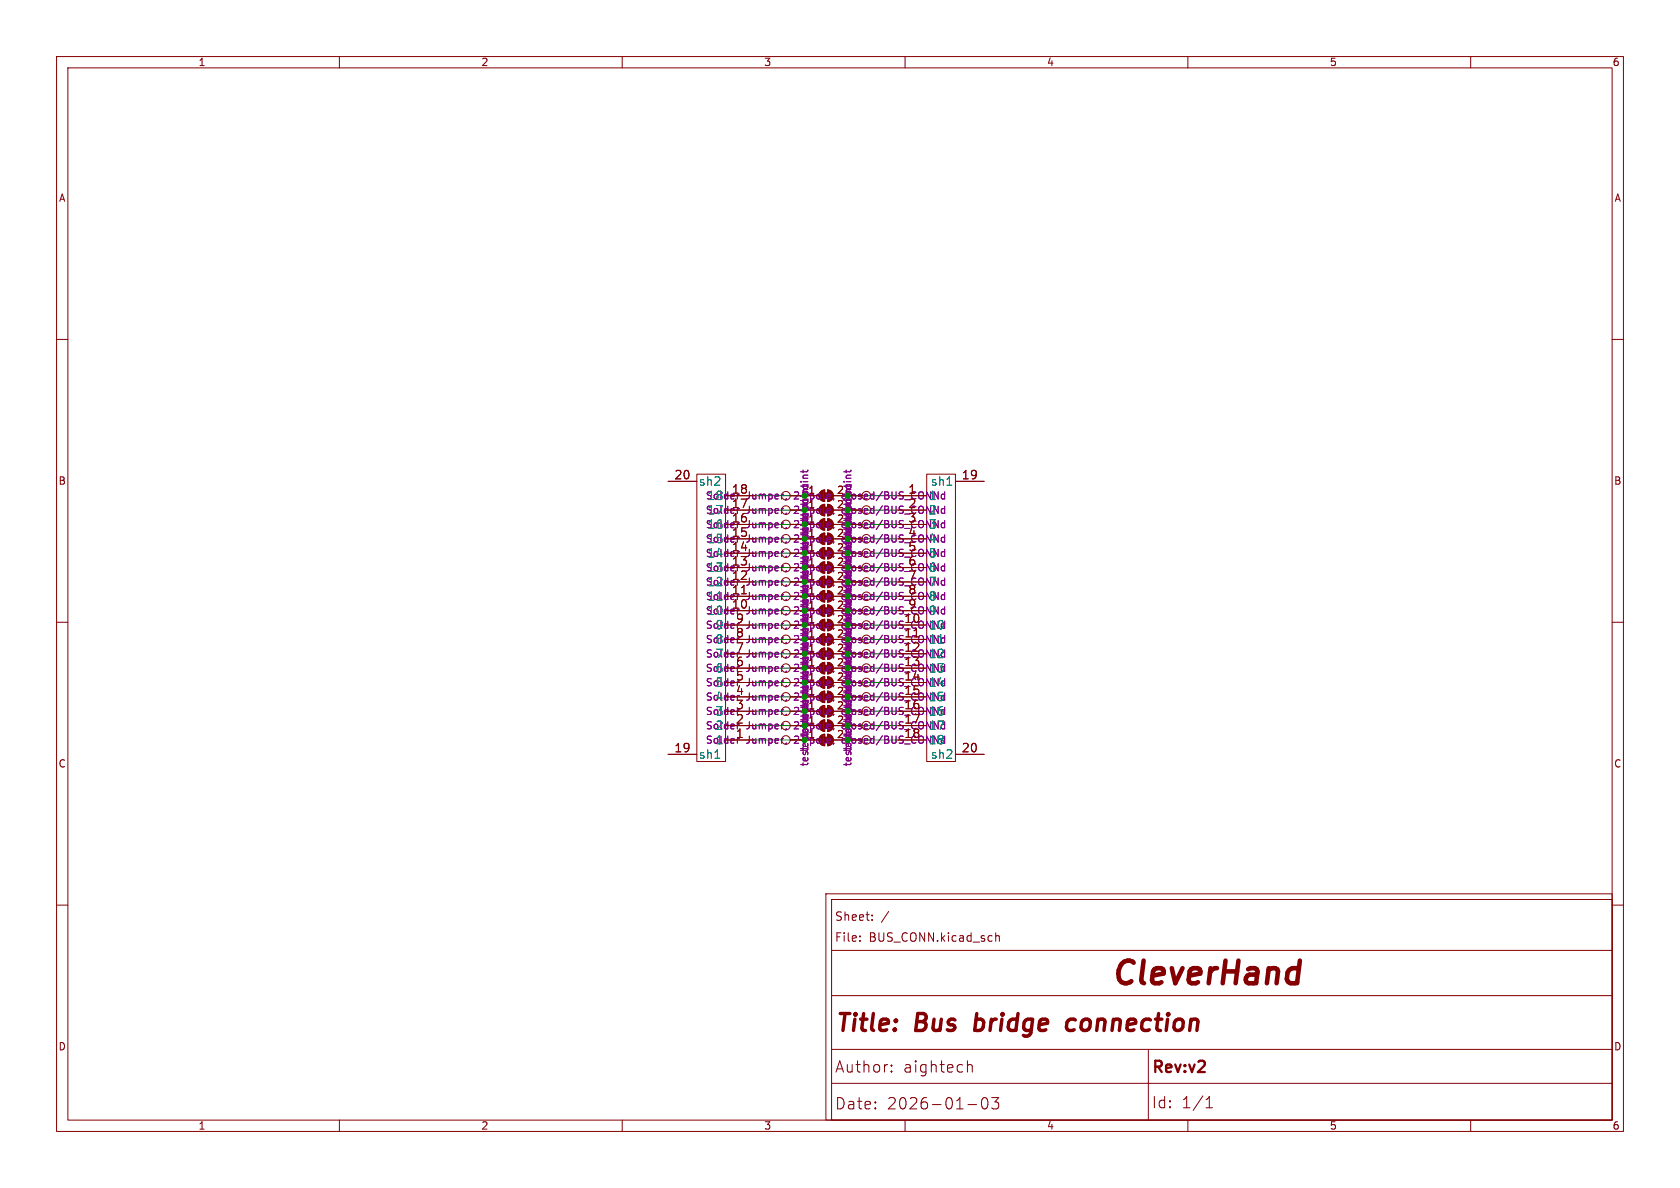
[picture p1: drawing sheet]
<svg xmlns="http://www.w3.org/2000/svg" width="297mm" height="210mm" viewBox="0 0 297 210" stroke-linecap="round" stroke-linejoin="round" font-family="sans-serif">
<path d="M0 0h297v210h-297z" fill="#fff" stroke="#fff" stroke-width=".18"/>
<g fill="none" stroke="#840000" stroke-width=".18">
<path d="M10 10h277v190h-277zM12 12h273v186h-273zM60 10v2M110 10v2M160 10v2M210 10v2M260 10v2M10 60h2M285 60h2M118.1 85.1h5.1M123.2 83.8h5.1v50.8h-5.1zM128.3 97.8h5"/>
<path d="M128.3 87.6h5M128.3 92.7h5M128.3 90.2h5M128.3 95.3h5M139.7 97.8h2.5M139.7 87.6h2.5M139.7 92.7h2.5M139.7 90.2h2.5M139.7 95.3h2.5M146.3 96.8a1.02 1.02 0 0 1 1 1 1.02 1.02 0 0 1-1 1M146.3 86.6a1.02 1.02 0 0 1 1 1 1.02 1.02 0 0 1-1 1M146.3 91.7a1.02 1.02 0 0 1 1 1 1.02 1.02 0 0 1-1 1"/>
<path d="M146.3 89.2a1.02 1.02 0 0 1 1 1 1.02 1.02 0 0 1-1 1M146.3 94.2a1.02 1.02 0 0 1 1 1.1 1.02 1.02 0 0 1-1 1M146.3 99.3a1.02 1.02 0 0 1 1 1 1.02 1.02 0 0 1-1 1M147.3 97.8h2.6M147.3 87.6h2.6M147.3 92.7h2.6M147.3 90.2h2.6M147.3 95.3h2.6M158.7 97.8h5.1M158.7 87.6h5.1M158.7 92.7h5.1M158.7 90.2h5.1"/>
<path d="M158.7 95.3h5.1M163.8 83.8h5.1v50.8h-5.1zM168.9 85.1h5.1M10 110h2M128.3 102.9h5M128.3 108h5M128.3 118.1h5M128.3 115.6h5M128.3 110.5h5M128.3 113h5M128.3 100.3h5M128.3 105.4h5"/>
<path d="M131.1 105h.9M139.7 102.9h2.5M139.7 108h2.5M139.7 118.1h2.5M139.7 115.6h2.5M139.7 110.5h2.5M139.7 113h2.5M139.7 100.3h2.5M139.7 105.4h2.5M146.3 106.9a1.02 1.02 0 0 1 1 1.1 1.02 1.02 0 0 1-1 1M146.3 117.1a1.02 1.02 0 0 1 1 1 1.02 1.02 0 0 1-1 1M146.3 114.6a1.02 1.02 0 0 1 1 1 1.02 1.02 0 0 1-1 1"/>
<path d="M146.3 109.5a1.02 1.02 0 0 1 1 1 1.02 1.02 0 0 1-1 1M146.3 112a1.02 1.02 0 0 1 1 1 1.02 1.02 0 0 1-1 1M146.3 119.6a1.02 1.02 0 0 1 1 1.1 1.02 1.02 0 0 1-1 1M146.3 101.9a1.02 1.02 0 0 1 1 1 1.02 1.02 0 0 1-1 1M146.3 104.4a1.02 1.02 0 0 1 1 1 1.02 1.02 0 0 1-1 1M147.3 102.9h2.6M147.3 108h2.6M147.3 118.1h2.6M147.3 115.6h2.6M147.3 110.5h2.6M147.3 113h2.6M147.3 100.3h2.6"/>
<path d="M147.3 105.4h2.6M158.7 102.9h5.1M158.7 108h5.1M158.7 118.1h5.1M158.7 115.6h5.1M158.7 110.5h5.1M158.7 113h5.1M158.7 100.3h5.1M158.7 105.4h5.1M285 110h2M118.1 133.4h5.1M128.3 130.8h5"/>
<path d="M128.3 120.7h5M128.3 125.7h5M128.3 123.2h5M128.3 128.3h5M139.7 130.8h2.5M139.7 120.7h2.5M139.7 125.7h2.5M139.7 123.2h2.5M139.7 128.3h2.5M146.3 129.8a1.02 1.02 0 0 1 1 1 1.02 1.02 0 0 1-1 1M146.3 124.7a1.02 1.02 0 0 1 1 1 1.02 1.02 0 0 1-1 1M146.3 122.2a1.02 1.02 0 0 1 1 1 1.02 1.02 0 0 1-1 1"/>
<path d="M146.3 127.3a1.02 1.02 0 0 1 1 1 1.02 1.02 0 0 1-1 1M147.3 130.8h2.6M147.3 120.7h2.6M147.3 125.7h2.6M147.3 123.2h2.6M147.3 128.3h2.6M158.7 130.8h5.1M158.7 120.7h5.1M158.7 125.7h5.1M158.7 123.2h5.1M158.7 128.3h5.1M168.9 133.4h5.1"/>
<path d="M146 158h139v40h-139zM147 159h138v39h-138zM10 160h2M147 176h138M147 168h138M152 166.3v.1M152 165.5v.1M154.2 162.6v.1M154.2 161.8v.1M157.1 161.1l-1.3 2M176 164.9v1.5M176 165.5l.2-.1 .4 .1 .1 .9"/>
<path d="M285 160h2M60 198v2M110 198v2M147 191.5h138M147 185.5h138M157.6 189.3l.1 .1-.1 .1M157.6 189.3l-.1 .1 .1 .1M157.6 188.3v.2M157.6 189.3v.2M157.6 188.3l.1 .1-.1 .1M157.6 188.3l-.1 .1 .1 .1M160 198v2"/>
<path d="M171 187.5v2M171 188.4a.5 .5 0 0 1 .9 .1v1M171.1 195.3h1.6M173.8 194.1a.47 .47 0 0 1 .8 .3 1.03 1.03 0 0 1-.6 1.6 1.33 1.33 0 0 1-.2-1.9zM175.3 194h1.3l-.7 .8a.54 .54 0 0 1 .7 .4v.4l-.2 .3-.8 .1-.3-.2M203 185.5v12.5M210 198v2M213.2 195.8h1.2M213.2 194.4l.6-.6v2M260 198v2"/>
<circle cx="138.9" cy="87.6" r=".76"/>
<circle cx="138.9" cy="90.2" r=".76"/>
<circle cx="138.9" cy="92.7" r=".76"/>
<circle cx="138.9" cy="95.2" r=".76"/>
<circle cx="138.9" cy="97.8" r=".76"/>
<circle cx="138.9" cy="107.9" r=".76"/>
<circle cx="138.9" cy="115.6" r=".76"/>
<circle cx="138.9" cy="118.1" r=".76"/>
<circle cx="138.9" cy="110.5" r=".76"/>
<circle cx="138.9" cy="100.3" r=".76"/>
<circle cx="138.9" cy="102.9" r=".76"/>
<circle cx="138.9" cy="105.4" r=".76"/>
<circle cx="138.9" cy="113" r=".76"/>
<circle cx="138.9" cy="120.6" r=".76"/>
<circle cx="138.9" cy="130.8" r=".76"/>
<circle cx="138.9" cy="123.2" r=".76"/>
<circle cx="138.9" cy="125.7" r=".76"/>
<circle cx="138.9" cy="128.3" r=".76"/>
</g>
<path d="M172.7 179.2l-.4 3M172.3 182l.3 .2M190.1 180.3a.99 .99 0 0 0-1.5 .4l-.1 .9 .3 .4 .2 .2h.6l.3-.2" fill="none" stroke="#840000" stroke-width=".6"/>
<path d="M229.3 171.1l.3 .2M229.8 169.8l-.5 4" fill="none" stroke="#840000" stroke-width=".8"/>
<g fill="#840000" stroke="#840000" stroke-width=".18">
<path d="M145.5 130.3h1.1v1h-1.1z"/>
<path d="M146.3 129.8a1.02 1.02 0 0 1 1 1 1.02 1.02 0 0 1-1 1z"/>
<path d="M145.5 97.3h1.1v1h-1.1z"/>
<path d="M146.3 96.8a1.02 1.02 0 0 1 1 1 1.02 1.02 0 0 1-1 1z"/>
<path d="M145.5 87.1h1.1v1h-1.1z"/>
<path d="M146.3 86.6a1.02 1.02 0 0 1 1 1 1.02 1.02 0 0 1-1 1z"/>
<path d="M145.5 92.2h1.1v1h-1.1z"/>
<path d="M146.3 91.7a1.02 1.02 0 0 1 1 1 1.02 1.02 0 0 1-1 1z"/>
<path d="M145.5 89.7h1.1v1h-1.1z"/>
<path d="M146.3 89.2a1.02 1.02 0 0 1 1 1 1.02 1.02 0 0 1-1 1z"/>
<path d="M145.5 107.4h1.1v1.1h-1.1z"/>
<path d="M146.3 106.9a1.02 1.02 0 0 1 1 1.1 1.02 1.02 0 0 1-1 1z"/>
<path d="M145.5 117.6h1.1v1h-1.1z"/>
<path d="M146.3 117.1a1.02 1.02 0 0 1 1 1 1.02 1.02 0 0 1-1 1z"/>
<path d="M145.5 115.1h1.1v1h-1.1z"/>
<path d="M146.3 114.6a1.02 1.02 0 0 1 1 1 1.02 1.02 0 0 1-1 1z"/>
<path d="M145.5 110h1.1v1h-1.1z"/>
<path d="M146.3 109.5a1.02 1.02 0 0 1 1 1 1.02 1.02 0 0 1-1 1z"/>
<path d="M145.5 112.5h1.1v1h-1.1z"/>
<path d="M146.3 112a1.02 1.02 0 0 1 1 1 1.02 1.02 0 0 1-1 1z"/>
<path d="M145.5 120.1h1.1v1.1h-1.1z"/>
<path d="M146.3 119.6a1.02 1.02 0 0 1 1 1.1 1.02 1.02 0 0 1-1 1z"/>
<path d="M145.5 125.2h1.1v1h-1.1z"/>
<path d="M146.3 124.7a1.02 1.02 0 0 1 1 1 1.02 1.02 0 0 1-1 1z"/>
<path d="M145.5 122.7h1.1v1h-1.1z"/>
<path d="M146.3 122.2a1.02 1.02 0 0 1 1 1 1.02 1.02 0 0 1-1 1z"/>
<path d="M145.5 127.8h1.1v1h-1.1z"/>
<path d="M146.3 127.3a1.02 1.02 0 0 1 1 1 1.02 1.02 0 0 1-1 1z"/>
<path d="M145.5 94.7h1.1v1.1h-1.1z"/>
<path d="M146.3 94.2a1.02 1.02 0 0 1 1 1.1 1.02 1.02 0 0 1-1 1z"/>
<path d="M145.5 102.4h1.1v1h-1.1z"/>
<path d="M146.3 101.9a1.02 1.02 0 0 1 1 1 1.02 1.02 0 0 1-1 1z"/>
<path d="M145.5 104.9h1.1v1h-1.1z"/>
<path d="M146.3 104.4a1.02 1.02 0 0 1 1 1 1.02 1.02 0 0 1-1 1z"/>
<path d="M145.5 99.8h1.1v1h-1.1z"/>
<path d="M146.3 99.3a1.02 1.02 0 0 1 1 1 1.02 1.02 0 0 1-1 1z"/>
</g>
<g fill="none" stroke="#840084" stroke-width=".18">
<path d="M139 88.1l-.1 .3M139 90.7l-.1 .2M139 93.2l-.1 .3M139 95.8l-.1 .2M139 98.3l-.1 .3M142 83.1v.5M142.8 83.1v.2M146.4 87.4h.3l.1 .3-.6 .1M146.4 89.9l.3 .1 .1 .2-.6 .1M146.4 92.4l.3 .1 .1 .2-.6 .2M146.4 95h.3l.1 .3-.6 .1M146.4 97.5l.3 .1 .1 .2-.6 .1"/>
<path d="M146.7 98.3l-.3 .1M146.7 88.1l-.3 .1M146.7 93.2l-.3 .1M146.7 90.7h-.3M146.7 95.8h-.3M147.4 98.5l-.1 .1M147.4 88.3l-.1 .1M147.4 93.4l-.1 .1M147.4 90.9h-.1M147.4 96h-.1M149.6 83.1v.5M150.4 83.1v.2"/>
<path d="M167 97.6l-.4-.1-.2 .3 .1 .5h.5M167 86.9v1.3M167 89.5v1.2M167 92v1.3M167 94.6v1.2M167 97.1v1.3M167 99.6v1.3M167 87.4h-.4l-.2 .2 .1 .5h.5M167 90l-.4-.1-.2 .2 .1 .6h.5M167 92.5l-.4-.1-.2 .3 .1 .5h.5M167 95h-.4l-.2 .2 .1 .6h.5M139 100.8l-.1 .3"/>
<path d="M139 103.4l-.1 .2M139 105.9l-.1 .3M139 108.5l-.1 .2M139 111l-.1 .3M139 113.5l-.1 .3M139 116.1l-.1 .2M139 118.6l-.1 .3M142 104.4v.5M146.4 100.1h.3l.1 .3-.6 .1M146.4 102.6l.3 .1 .1 .2-.6 .1M146.4 105.1l.3 .1 .1 .2-.6 .2M146.4 107.7h.3l.1 .3-.6 .1"/>
<path d="M146.4 110.2l.3 .1 .1 .2-.6 .1M146.4 112.8h.3l.1 .3-.6 .1M146.4 115.3l.3 .1 .1 .2-.6 .1M146.4 117.8l.3 .1 .1 .2-.6 .2M146.7 108.5h-.3M146.7 118.6l-.3 .1M146.7 116.1h-.3M146.7 111l-.3 .1M146.7 113.5l-.3 .1M146.7 103.4h-.3M146.7 105.9l-.3 .1M146.7 100.8l-.3 .1"/>
<path d="M147.4 108.7h-.1M147.4 118.8l-.1 .1M147.4 116.3h-.1M147.4 111.2l-.1 .1M147.4 113.7l-.1 .1M147.4 103.6h-.1M147.4 106.1l-.1 .1M147.4 101l-.1 .1M166.6 112.8h.4M167 107.7h-.4l-.2 .2 .1 .6h.5M167 102.2v1.2M167 104.7v1.3"/>
<path d="M167 107.3v1.2M167 112.3v1.3M167 100.1h-.4l-.2 .2 .1 .5h.5M167 102.7l-.4-.1-.2 .2 .1 .6h.5M167 105.2l-.4-.1-.2 .3 .1 .5h.5M167 113.5l-.4 .1M139 121.2l-.1 .2M139 123.7l-.1 .3M139 126.2l-.1 .3M139 128.8l-.1 .2M139 131.3l-.1 .3M146.4 130.5l.3 .1 .1 .2-.6 .2"/>
<path d="M146.4 120.4h.3l.1 .3-.6 .1M146.4 122.9l.3 .1 .1 .2-.6 .1M146.4 125.5h.3l.1 .3-.6 .1M146.4 128l.3 .1 .1 .2-.6 .1M146.7 131.3l-.3 .1M146.7 121.2h-.3M146.7 126.2l-.3 .1M146.7 123.7l-.3 .1M146.7 128.8h-.3M147.4 121.4h-.1M147.4 126.4l-.1 .1M147.4 123.9l-.1 .1"/>
<path d="M147.4 129h-.1M147.4 131.3l-.1 .3"/>
</g>
<path d="M167.4 85.8h.9M165.9 113.7h.9M126.4 134h.9" fill="none" stroke="#008484" stroke-width=".18"/>
<g fill="none" stroke="#008400" stroke-width=".18">
<path d="M133.3 90.2h8.9M133.3 87.6h8.9M133.3 92.7h8.9M133.3 95.3h8.9M133.3 97.8h8.9M149.9 90.2h8.8M149.9 87.6h8.8M149.9 92.7h8.8M149.9 95.3h8.8M149.9 97.8h8.8M133.3 100.3h8.9M133.3 110.5h8.9"/>
<path d="M133.3 105.4h8.9M133.3 102.9h8.9M133.3 115.6h8.9M133.3 118.1h8.9M133.3 113h8.9M133.3 108h8.9M149.9 100.3h8.8M149.9 110.5h8.8M149.9 105.4h8.8M149.9 102.9h8.8M149.9 115.6h8.8M149.9 118.1h8.8"/>
<path d="M149.9 113h8.8M149.9 108h8.8M133.3 128.3h8.9M133.3 125.7h8.9M133.3 130.8h8.9M133.3 123.2h8.9M133.3 120.7h8.9M149.9 128.3h8.8M149.9 125.7h8.8M149.9 130.8h8.8M149.9 123.2h8.8M149.9 120.7h8.8"/>
</g>
<text font-size="5.6" fill="#840000" x="196" y="175.2">CleverHand</text>
<g font-size="4.2" fill="#840000">
<text x="147.5" y="183.2">Title:</text>
<text x="162" y="183.2">Bus</text>
<text x="173.6" y="183.2">bridge</text>
<text x="191.1" y="183.2">connection</text>
</g>
<g font-size="2.8" fill="#840000">
<text x="147.5" y="189.8">Author:</text>
<text x="159.6" y="189.8">aightech</text>
<text x="203.5" y="190.2">Rev:v2</text>
<text x="147.5" y="196.3">Date:</text>
<text x="156.7" y="196.3">2026-01-03</text>
<text x="203.5" y="196.1">Id:</text>
<text x="208.8" y="196.1">1/1</text>
</g>
<g font-size="2.1" fill="#840000">
<text x="119.1" y="84.8">20</text>
<text x="129.3" y="89.9">17</text>
<text x="129.3" y="87.4">18</text>
<text x="160.5" y="87.4">1</text>
<text x="160.5" y="89.9">2</text>
<text x="169.9" y="84.8">19</text>
<text x="129.3" y="95">15</text>
<text x="129.3" y="92.5">16</text>
<text x="160.5" y="92.5">3</text>
<text x="160.5" y="95">4</text>
<text x="129.3" y="100.1">13</text>
<text x="129.3" y="97.5">14</text>
<text x="160.5" y="97.5">5</text>
<text x="160.5" y="100.1">6</text>
<text x="129.3" y="107.7">10</text>
<text x="129.3" y="105.2">11</text>
<text x="129.3" y="102.6">12</text>
<text x="160.5" y="102.6">7</text>
<text x="160.5" y="105.2">8</text>
<text x="160.5" y="107.7">9</text>
<text x="130" y="112.8">8</text>
<text x="130" y="110.2">9</text>
<text x="159.8" y="110.2">10</text>
<text x="159.8" y="112.8">11</text>
<text x="130" y="117.9">6</text>
<text x="130" y="115.3">7</text>
<text x="159.8" y="115.3">12</text>
<text x="159.8" y="117.9">13</text>
<text x="130" y="125.5">3</text>
<text x="130" y="122.9">4</text>
<text x="130" y="120.4">5</text>
<text x="159.8" y="120.4">14</text>
<text x="159.8" y="122.9">15</text>
<text x="159.8" y="125.5">16</text>
<text x="130" y="130.6">1</text>
<text x="130" y="128">2</text>
<text x="159.8" y="128">17</text>
<text x="159.8" y="130.6">18</text>
<text x="119.1" y="133.1">19</text>
<text x="169.9" y="133.1">20</text>
<text x="147.5" y="166.7">File:</text>
<text x="147.5" y="163">Sheet:</text>
<text x="153.6" y="166.7">BUS_CONN.kicad_sch</text>
</g>
<g font-size="2.1" fill="#008484">
<text x="123.4" y="86.1">sh2</text>
<text x="125" y="88.6">18</text>
<text x="164.1" y="88.6">1</text>
<text x="164.5" y="86.1">sh1</text>
<text x="125" y="93.7">16</text>
<text x="125" y="91.1">17</text>
<text x="164.1" y="91.1">2</text>
<text x="164.1" y="93.7">3</text>
<text x="125" y="101.3">13</text>
<text x="125" y="98.8">14</text>
<text x="125" y="96.2">15</text>
<text x="164.1" y="96.2">4</text>
<text x="164.1" y="98.8">5</text>
<text x="164.1" y="101.3">6</text>
<text x="125" y="106.4">11</text>
<text x="125" y="103.8">12</text>
<text x="164.1" y="103.8">7</text>
<text x="164.1" y="106.4">8</text>
<text x="125" y="108.9">10</text>
<text x="126.4" y="111.5">9</text>
<text x="164.1" y="108.9">9</text>
<text x="164.1" y="111.5">10</text>
<text x="126.4" y="119.1">6</text>
<text x="126.4" y="116.5">7</text>
<text x="126.4" y="114">8</text>
<text x="164.1" y="114">11</text>
<text x="164.1" y="116.5">12</text>
<text x="164.1" y="119.1">13</text>
<text x="126.4" y="124.2">4</text>
<text x="126.4" y="121.6">5</text>
<text x="164.1" y="121.6">14</text>
<text x="164.1" y="124.2">15</text>
<text x="126.4" y="131.8">1</text>
<text x="126.4" y="129.2">2</text>
<text x="126.4" y="126.7">3</text>
<text x="164.1" y="126.7">16</text>
<text x="164.1" y="129.2">17</text>
<text x="164.1" y="131.8">18</text>
<text x="123.4" y="134.3">sh1</text>
<text x="164.5" y="134.3">sh2</text>
</g>
<g font-size="1.8" fill="#840000">
<text x="35" y="11.9">1</text>
<text x="85" y="11.9">2</text>
<text x="135" y="11.9">3</text>
<text x="185" y="11.9">4</text>
<text x="235" y="11.9">5</text>
<text x="285" y="11.9">6</text>
<text x="10.3" y="35.9">A</text>
<text x="285.3" y="35.9">A</text>
<text x="10.3" y="85.9">B</text>
<text x="140.5" y="88.5">2-pole,</text>
<text x="149.1" y="88.5">closed/BUS_CONNd</text>
<text x="285.3" y="85.9">B</text>
<text x="140.5" y="93.6">2-pole,</text>
<text x="140.5" y="91">2-pole,</text>
<text x="149.1" y="93.6">closed/BUS_CONNd</text>
<text x="149.1" y="91">closed/BUS_CONNd</text>
<text x="140.5" y="98.7">2-pole,</text>
<text x="140.5" y="96.1">2-pole,</text>
<text x="140.5" y="101.2">2-pole,</text>
<text x="147.9" y="97.5">2</text>
<text x="149.1" y="96.1">closed/BUS_CONNd</text>
<text x="149.1" y="101.2">closed/BUS_CONNd</text>
<text x="142.8" y="107.7">1</text>
<text x="147.9" y="107.7">2</text>
<text x="147.9" y="105.2">2</text>
<text x="149.1" y="103.7">closed/BUS_CONNd</text>
<text x="140.5" y="108.8">2-pole,</text>
<text x="140.5" y="111.4">2-pole,</text>
<text x="140.5" y="113.9">2-pole,</text>
<text x="142.8" y="110.2">1</text>
<text x="147.9" y="110.2">2</text>
<text x="149.1" y="113.9">closed/BUS_CONNd</text>
<text x="140.5" y="119">2-pole,</text>
<text x="140.5" y="116.4">2-pole,</text>
<text x="142.8" y="117.9">1</text>
<text x="142.8" y="115.3">1</text>
<text x="147.9" y="117.9">2</text>
<text x="147.9" y="115.3">2</text>
<text x="140.5" y="121.5">2-pole,</text>
<text x="140.5" y="124.1">2-pole,</text>
<text x="147.9" y="125.5">2</text>
<text x="140.5" y="126.6">2-pole,</text>
<text x="140.5" y="129.1">2-pole,</text>
<text x="147.9" y="130.6">2</text>
<text x="10.3" y="135.9">C</text>
<text x="285.3" y="135.9">C</text>
<text x="10.3" y="185.9">D</text>
<text x="285.3" y="185.9">D</text>
<text x="35" y="199.9">1</text>
<text x="85" y="199.9">2</text>
<text x="135" y="199.9">3</text>
<text x="185" y="199.9">4</text>
<text x="235" y="199.9">5</text>
<text x="285" y="199.9">6</text>
</g>
<g font-size="1.8" fill="#840084">
<text x="124.7" y="88.5">Solder</text>
<text x="131.9" y="88.5">Jumper,</text>
<text x="142.8" y="87.4">1</text>
<text x="142.8" y="89.9">1</text>
<text x="143.1" y="87.6" transform="rotate(-90 143.1 87.6)">point</text>
<text x="147.9" y="87.4">2</text>
<text x="147.9" y="89.9">2</text>
<text x="150.7" y="87.6" transform="rotate(-90 150.7 87.6)">point</text>
<text x="124.7" y="93.6">Solder</text>
<text x="124.7" y="91">Solder</text>
<text x="131.9" y="93.6">Jumper,</text>
<text x="131.9" y="91">Jumper,</text>
<text x="142.8" y="92.5">1</text>
<text x="142.8" y="95">1</text>
<text x="143.1" y="92.7" transform="rotate(-90 143.1 92.7)">point</text>
<text x="147.9" y="92.5">2</text>
<text x="147.9" y="95">2</text>
<text x="150.7" y="92.7" transform="rotate(-90 150.7 92.7)">point</text>
<text x="124.7" y="98.7">Solder</text>
<text x="124.7" y="96.1">Solder</text>
<text x="124.7" y="101.2">Solder</text>
<text x="131.9" y="98.7">Jumper,</text>
<text x="131.9" y="96.1">Jumper,</text>
<text x="131.9" y="101.2">Jumper,</text>
<text x="142.8" y="97.5">1</text>
<text x="142.8" y="100.1">1</text>
<text x="143.1" y="97.8" transform="rotate(-90 143.1 97.8)">point</text>
<text x="147.9" y="100.1">2</text>
<text x="149.1" y="98.7">closed/BUS_CONNd</text>
<text x="150.7" y="97.8" transform="rotate(-90 150.7 97.8)">point</text>
<text x="124.7" y="103.7">Solder</text>
<text x="124.7" y="106.3">Solder</text>
<text x="131.9" y="103.7">Jumper,</text>
<text x="131.9" y="106.3">Jumper,</text>
<text x="140.5" y="103.7">2-pole,</text>
<text x="142.8" y="102.6">1</text>
<text x="142.8" y="105.2">1</text>
<text x="147.9" y="102.6">2</text>
<text x="149.1" y="106.3">closed/BUS_CONNd</text>
<text x="150.7" y="105.4" transform="rotate(-90 150.7 105.4)">point</text>
<text x="124.7" y="108.8">Solder</text>
<text x="124.7" y="111.4">Solder</text>
<text x="124.7" y="113.9">Solder</text>
<text x="131.9" y="108.8">Jumper,</text>
<text x="131.9" y="111.4">Jumper,</text>
<text x="131.9" y="113.9">Jumper,</text>
<text x="142.8" y="112.8">1</text>
<text x="147.9" y="112.8">2</text>
<text x="149.1" y="108.8">closed/BUS_CONNd</text>
<text x="149.1" y="111.4">closed/BUS_CONNd</text>
<text x="150.7" y="113" transform="rotate(-90 150.7 113)">point</text>
<text x="124.7" y="119">Solder</text>
<text x="124.7" y="116.4">Solder</text>
<text x="131.9" y="119">Jumper,</text>
<text x="131.9" y="116.4">Jumper,</text>
<text x="143.1" y="117.8" transform="rotate(-90 143.1 117.8)">testtest</text>
<text x="149.1" y="119">closed/BUS_CONNd</text>
<text x="149.1" y="116.4">closed/BUS_CONNd</text>
<text x="124.7" y="121.5">Solder</text>
<text x="124.7" y="124.1">Solder</text>
<text x="131.9" y="121.5">Jumper,</text>
<text x="131.9" y="124.1">Jumper,</text>
<text x="142.8" y="120.4">1</text>
<text x="142.8" y="125.5">1</text>
<text x="142.8" y="122.9">1</text>
<text x="143.1" y="120.7" transform="rotate(-90 143.1 120.7)">point</text>
<text x="147.9" y="120.4">2</text>
<text x="147.9" y="122.9">2</text>
<text x="149.1" y="121.5">closed/BUS_CONNd</text>
<text x="149.1" y="124.1">closed/BUS_CONNd</text>
<text x="150.7" y="120.3" transform="rotate(-90 150.7 120.3)">testtest</text>
<text x="124.7" y="131.7">Solder</text>
<text x="124.7" y="126.6">Solder</text>
<text x="124.7" y="129.1">Solder</text>
<text x="131.9" y="131.7">Jumper,</text>
<text x="131.9" y="126.6">Jumper,</text>
<text x="131.9" y="129.1">Jumper,</text>
<text x="140.5" y="131.7">2-pole,</text>
<text x="142.8" y="130.6">1</text>
<text x="142.8" y="128">1</text>
<text x="143.1" y="128.3" transform="rotate(-90 143.1 128.3)">point</text>
<text x="147.9" y="128">2</text>
<text x="149.1" y="131.7">closed/BUS_CONNd</text>
<text x="149.1" y="126.6">closed/BUS_CONNd</text>
<text x="149.1" y="129.1">closed/BUS_CONNd</text>
<text x="150.7" y="128.3" transform="rotate(-90 150.7 128.3)">point</text>
<text x="143.1" y="135.6" transform="rotate(-90 143.1 135.6)">test</text>
<text x="150.7" y="135.6" transform="rotate(-90 150.7 135.6)">testtesttest</text>
</g>
<g font-size="1.8" fill="#008400">
<text x="143.1" y="95.3" transform="rotate(-90 143.1 95.3)">point</text>
<text x="143.1" y="92.4" transform="rotate(-90 143.1 92.4)">test</text>
<text x="143.1" y="90.2" transform="rotate(-90 143.1 90.2)">point</text>
<text x="150.7" y="95.3" transform="rotate(-90 150.7 95.3)">point</text>
<text x="150.7" y="92.4" transform="rotate(-90 150.7 92.4)">test</text>
<text x="150.7" y="90.2" transform="rotate(-90 150.7 90.2)">point</text>
<text x="143.1" y="100.3" transform="rotate(-90 143.1 100.3)">point</text>
<text x="143.1" y="97.5" transform="rotate(-90 143.1 97.5)">test</text>
<text x="150.7" y="100.3" transform="rotate(-90 150.7 100.3)">point</text>
<text x="150.7" y="97.5" transform="rotate(-90 150.7 97.5)">test</text>
<text x="140.5" y="106.3">2-pole,</text>
<text x="143.1" y="102.9" transform="rotate(-90 143.1 102.9)">point</text>
<text x="150.7" y="108" transform="rotate(-90 150.7 108)">point</text>
<text x="150.7" y="102.9" transform="rotate(-90 150.7 102.9)">point</text>
<text x="143.1" y="113" transform="rotate(-90 143.1 113)">point</text>
<text x="143.1" y="110.5" transform="rotate(-90 143.1 110.5)">point</text>
<text x="150.7" y="112.7" transform="rotate(-90 150.7 112.7)">test</text>
<text x="150.7" y="110.5" transform="rotate(-90 150.7 110.5)">point</text>
<text x="143.1" y="118.1" transform="rotate(-90 143.1 118.1)">point</text>
<text x="150.7" y="115.6" transform="rotate(-90 150.7 115.6)">point</text>
<text x="143.1" y="125.7" transform="rotate(-90 143.1 125.7)">point</text>
<text x="143.1" y="123.2" transform="rotate(-90 143.1 123.2)">point</text>
<text x="150.7" y="125.7" transform="rotate(-90 150.7 125.7)">point</text>
<text x="150.7" y="125.4" transform="rotate(-90 150.7 125.4)">test</text>
<text x="150.7" y="120.7" transform="rotate(-90 150.7 120.7)">point</text>
<text x="143.1" y="130.8" transform="rotate(-90 143.1 130.8)">point</text>
<text x="150.7" y="130.8" transform="rotate(-90 150.7 130.8)">point</text>
<text x="150.7" y="130.5" transform="rotate(-90 150.7 130.5)">test</text>
</g>
</svg>
